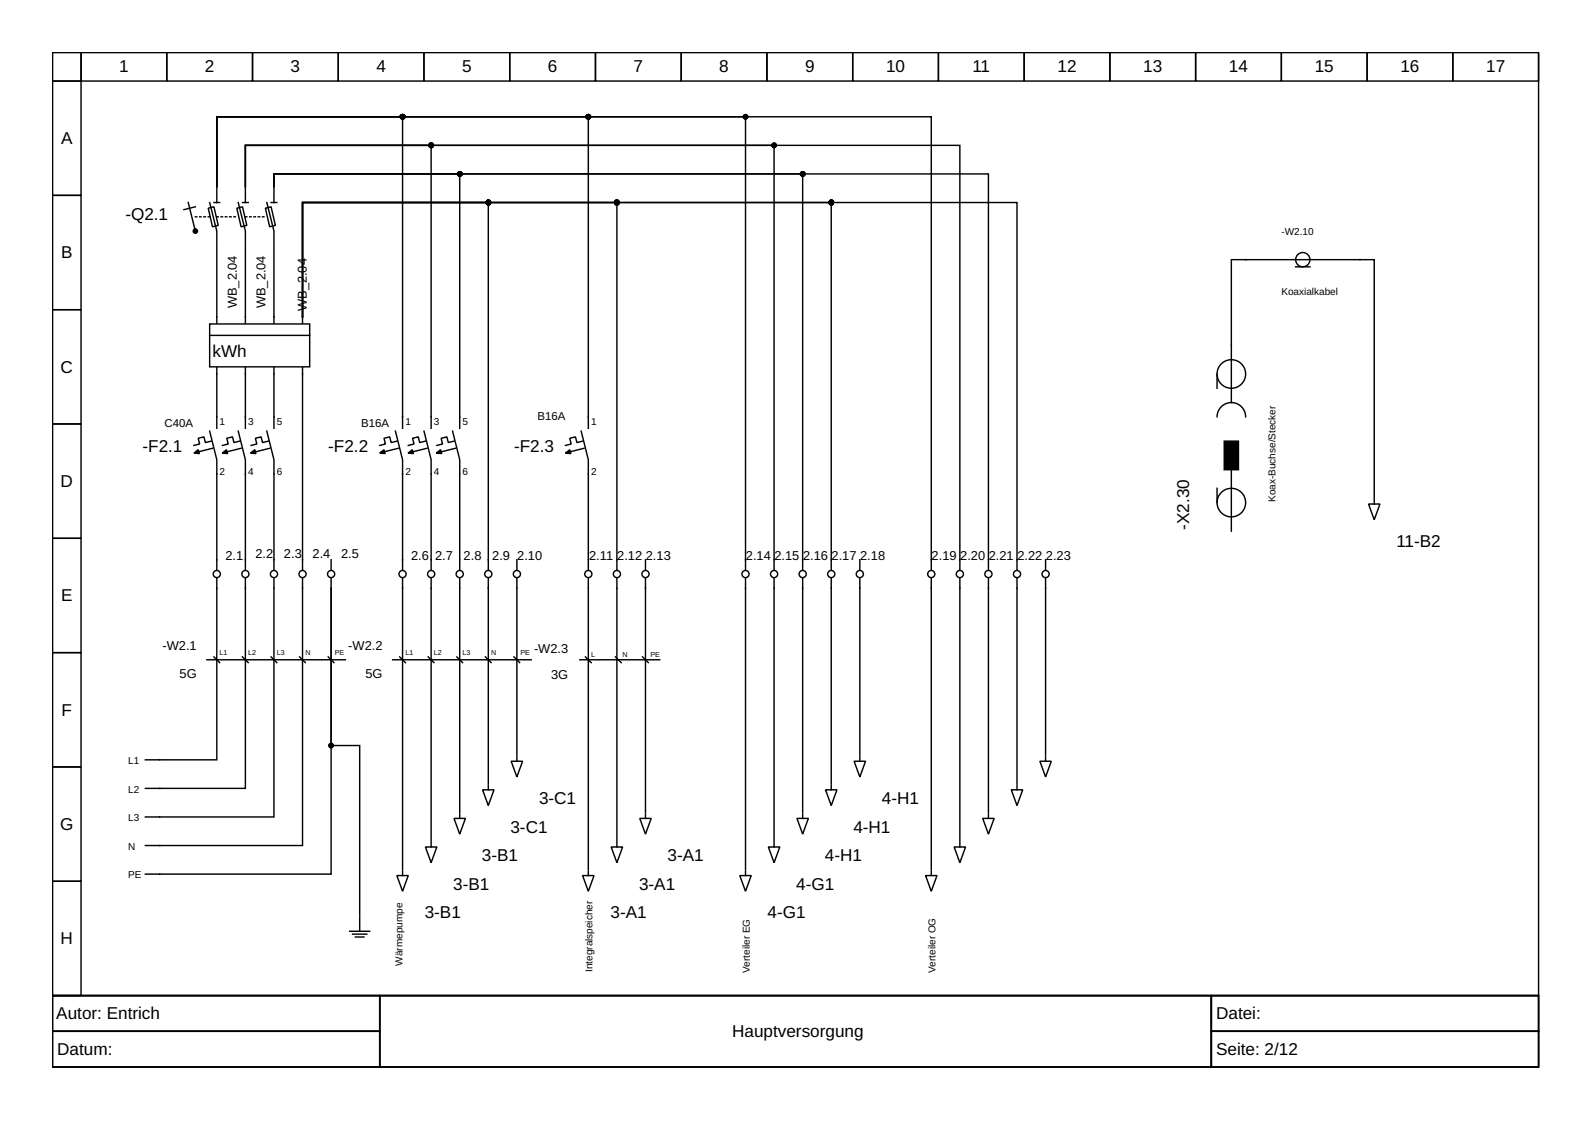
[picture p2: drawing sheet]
<svg xmlns="http://www.w3.org/2000/svg" width="297mm" height="210mm" viewBox="0 0 297 210" stroke-linecap="round" stroke-linejoin="round" font-family="sans-serif">
<g fill="none" stroke="#000" stroke-width=".27">
<path d="M9.8 9.8h277.3v176h-277.3zM9.8 9.8h5.3v5.3h-5.3zM9.8 15.1h5.3v21.4h-5.3zM15.1 9.8h16v5.3h-16zM31.1 9.8h16v5.3h-16zM47.1 9.8h16v5.3h-16zM63.1 9.8h16v5.3h-16zM79.1 9.8h16v5.3h-16zM95.1 9.8h16v5.3h-16zM111.1 9.8h16v5.3h-16zM127.1 9.8h16v5.3h-16zM143.1 9.8h16v5.3h-16z"/>
<path d="M159.1 9.8h16v5.3h-16zM175.1 9.8h16v5.3h-16zM191.1 9.8h16v5.3h-16zM207.1 9.8h16v5.3h-16zM223.1 9.8h16v5.3h-16zM239.1 9.8h16v5.3h-16zM255.1 9.8h16v5.3h-16zM271.1 9.8h16v5.3h-16zM9.8 36.5h5.3v21.3h-5.3zM35.1 37.8l1.4 5.3M36.5 38.6l-2.2 .5M38.9 38.9l1-.3 .8 3.5-1 .2z"/>
<path d="M39.1 37.8l1.4 5.3v2.7M39.9 37.8h1.1M40.5 35.1v2.7M44.2 38.9l1-.3 .8 3.5-1 .2zM44.4 37.8l1.4 5.3v2.7M45.2 37.8h1.1M45.8 35.1v2.7M49.5 38.9l1.1-.3 .8 3.5-1.1 .2zM49.8 37.8l1.3 5.3v2.7M50.6 37.8h1M51.1 35.1v2.7M9.8 57.8h5.3v21.3h-5.3z"/>
<path d="M40.5 59.1v10.7M45.8 59.1v10.7M51.1 59.1v10.7M56.4 59.1v10.7M232.4 48.4h21.3M241.7 49.8h2.7M9.8 79.1h5.3v21.3h-5.3zM40.5 77.8v2.1M45.8 77.8v2.1M51.1 77.8v2.1M75.1 77.8v2.1M80.4 77.8v2.1"/>
<path d="M85.8 77.8v2.1M109.8 77.8v2.1M227.1 77.8a2.67 2.67 0 0 1 2.6-2.7 2.67 2.67 0 0 1 2.7 2.7M227.1 69.8v2.6M229.7 64.4v10.7M39.1 80.4l1.4 5.4v2.6M39.4 82.3l-1.1 .3-.2-1.1-1.1 .3 .3 1-1.1 .3M39.7 83.6l-3.2 .8M44.4 80.4l1.4 5.4v2.6M44.7 82.3l-1.1 .3-.2-1.1-1.1 .3 .3 1-1.1 .3M45 83.6l-3.2 .8M49.8 80.4l1.3 5.4v2.6"/>
<path d="M50 82.3l-1 .3-.3-1.1-1.1 .3 .3 1-1.1 .3M50.3 83.6l-3.2 .8M73.8 80.4l1.3 5.4v2.6M74 82.3l-1 .3-.3-1.1-1.1 .3 .3 1-1.1 .3M74.3 83.6l-3.2 .8M79.1 80.4l1.3 5.4v2.6M79.4 82.3l-1.1 .3-.3-1.1-1 .3 .2 1-1 .3M79.6 83.6l-3.2 .8M84.4 80.4l1.4 5.4v2.6M84.7 82.3l-1.1 .3-.2-1.1-1.1 .3 .3 1-1.1 .3M85 83.6l-3.2 .8M108.4 80.4l1.4 5.4v2.6"/>
<path d="M108.7 82.3l-1.1 .3-.2-1.1-1.1 .3 .3 1-1.1 .3M109 83.6l-3.2 .8M227.1 91.1v2.7M229.7 87.6v11.5M255.3 94h2.2l-1.1 3zM256.4 93.2v.8M9.8 100.4h5.3v21.4h-5.3zM40.5 104.4v1.9M40.5 107.9v1.9M45.8 104.4v1.9M45.8 107.9v1.9M51.1 104.4v1.9"/>
<path d="M51.1 107.9v1.9M56.4 104.4v1.9M56.4 107.9v1.9M61.8 104.4v1.9M61.8 107.9v1.9M75.1 104.4v1.9M75.1 107.9v1.9M80.4 104.4v1.9M80.4 107.9v1.9M85.8 104.4v1.9M85.8 107.9v1.9M91.1 104.4v1.9"/>
<path d="M91.1 107.9v1.9M96.4 104.4v1.9M96.4 107.9v1.9M109.8 104.4v1.9M109.8 107.9v1.9M115.1 104.4v1.9M115.1 107.9v1.9M120.4 104.4v1.9M120.4 107.9v1.9M139.1 104.4v1.9M139.1 107.9v1.9M144.4 104.4v1.9"/>
<path d="M144.4 107.9v1.9M149.8 104.4v1.9M149.8 107.9v1.9M155.1 104.4v1.9M155.1 107.9v1.9M160.4 104.4v1.9M160.4 107.9v1.9M173.8 104.4v1.9M173.8 107.9v1.9M179.1 104.4v1.9M179.1 107.9v1.9M184.4 104.4v1.9"/>
<path d="M184.4 107.9v1.9M189.8 104.4v1.9M189.8 107.9v1.9M195.1 104.4v1.9M195.1 107.9v1.9M9.8 121.8h5.3v21.3h-5.3zM38.6 123.1h25.8M39.9 122.6l1.1 1M45.2 122.6l1.1 1M50.6 122.6l1 1M55.9 122.6l1.1 1M61.2 122.6l1.1 1"/>
<path d="M73.3 123.1h25.8M74.6 122.6l1 1M79.9 122.6l1.1 1M85.2 122.6l1.1 1M90.6 122.6l1 1M95.9 122.6l1.1 1M108.2 123.1h14.9M109.2 122.6l1.1 1M114.8 122.6l1.1 1M119.9 122.6l1.1 1M9.8 143.1h5.3v21.3h-5.3zM27.1 152.4h2.7"/>
<path d="M27.1 147.1h2.7M27.1 157.8h2.7M27.1 141.8h2.7M79.4 158h2.1l-1.1 3zM80.4 157.2v.8M84.7 152.7h2.1l-1 2.9zM85.8 151.9v.8M90 147.4h2.2l-1.1 2.9zM91.1 146.6v.8M95.4 142h2.1l-1.1 3zM96.4 141.2v.8M114 158h2.2l-1.1 3z"/>
<path d="M115.1 157.2v.8M119.4 152.7h2.1l-1.1 2.9zM120.4 151.9v.8M143.4 158h2.1l-1.1 3zM144.4 157.2v.8M148.7 152.7h2.1l-1 2.9zM149.8 151.9v.8M154 147.4h2.2l-1.1 2.9zM155.1 146.6v.8M159.4 142h2.1l-1.1 3zM160.4 141.2v.8M178 158h2.2l-1.1 3z"/>
<path d="M179.1 157.2v.8M183.4 152.7h2.1l-1.1 2.9zM184.4 151.9v.8M188.7 147.4h2.1l-1 2.9zM189.8 146.6v.8M194 142h2.2l-1.1 3zM195.1 141.2v.8M9.8 164.4h5.3v21.4h-5.3zM27.1 163.1h2.7M65.2 173.8h3.8M65.8 174.3h2.6M66.3 174.8h1.6"/>
<path d="M67.1 171.1v2.7M74 163.4h2.2l-1.1 2.9zM75.1 162.6v.8M108.7 163.4h2.1l-1 2.9zM109.8 162.6v.8M138 163.4h2.2l-1.1 2.9zM139.1 162.6v.8M172.7 163.4h2.1l-1 2.9zM173.8 162.6v.8M9.8 185.8h277.3v13.3h-277.3zM9.8 185.8h61v6.6h-61zM9.8 192.4h61v6.7h-61z"/>
<path d="M70.8 185.8h155.2v13.3h-155.2zM226 185.8h61.1v6.6h-61.1zM226 192.4h61.1v6.7h-61.1z"/>
<circle cx="243.1" cy="48.4" r="1.33"/>
<circle cx="229.7" cy="69.8" r="2.67"/>
<circle cx="229.7" cy="93.8" r="2.67"/>
<circle cx="40.5" cy="107.1" r=".67"/>
<circle cx="45.8" cy="107.1" r=".67"/>
<circle cx="51.1" cy="107.1" r=".67"/>
<circle cx="56.4" cy="107.1" r=".67"/>
<circle cx="61.8" cy="107.1" r=".67"/>
<circle cx="75.1" cy="107.1" r=".67"/>
<circle cx="80.4" cy="107.1" r=".67"/>
<circle cx="85.8" cy="107.1" r=".67"/>
<circle cx="91.1" cy="107.1" r=".67"/>
<circle cx="96.4" cy="107.1" r=".67"/>
<circle cx="109.8" cy="107.1" r=".67"/>
<circle cx="115.1" cy="107.1" r=".67"/>
<circle cx="120.4" cy="107.1" r=".67"/>
<circle cx="139.1" cy="107.1" r=".67"/>
<circle cx="144.4" cy="107.1" r=".67"/>
<circle cx="149.8" cy="107.1" r=".67"/>
<circle cx="155.1" cy="107.1" r=".67"/>
<circle cx="160.4" cy="107.1" r=".67"/>
<circle cx="173.8" cy="107.1" r=".67"/>
<circle cx="179.1" cy="107.1" r=".67"/>
<circle cx="184.4" cy="107.1" r=".67"/>
<circle cx="189.8" cy="107.1" r=".67"/>
<circle cx="195.1" cy="107.1" r=".67"/>
</g>
<g fill="#000" stroke="#000" stroke-width=".27">
<path d="M36.2 84.5l.8-.6 .2 .7zM41.5 84.5l.8-.6 .2 .7zM46.7 84.5l.8-.6 .3 .7zM70.8 84.5l.8-.6 .3 .7zM76.1 84.5l.8-.6 .2 .7zM81.4 84.5l.8-.6 .2 .7zM105.5 84.5l.8-.6 .2 .7z"/>
<path d="M228.4 82.3h2.7v5.3h-2.7z" fill-rule="evenodd"/>
<circle cx="36.5" cy="43.1" r=".4"/>
</g>
<path d="M36.5 40.5h2.6M40.5 40.5h3.9M45.8 40.5h4" fill="none" stroke="#000" stroke-width=".27" stroke-dasharray=".3 .5"/>
<path d="M39.1 60.4h18.7v8h-18.7z" fill-rule="evenodd" fill="#fff" stroke="#000" stroke-width=".27"/>
<g fill="none" stroke="#000" stroke-width=".27">
<path d="M40.5 34.9v-13.1h69.3v56M40.5 34.9v-13.1h34.6v56M40.5 34.9v-13.1h133.3v82.6M40.5 34.9v-13.1h98.6v82.6M45.8 34.9v-7.8h34.6v50.7M45.8 34.9v-7.8h133.3v77.3M45.8 34.9v-7.8h98.6v77.3M51.1 34.9v-2.4h98.7v71.9M51.1 34.9v-2.4h133.3v71.9M51.1 34.9v-2.4h34.7v45.3M40.5 46v13.1M45.8 46v13.1"/>
<path d="M51.1 46v13.1M56.4 59.1v-21.3h133.4v66.6M56.4 59.1v-21.3h58.7v66.6M56.4 59.1v-21.3h98.7v66.6M56.4 59.1v-21.3h34.7v66.6M232.4 48.4h-2.7v16M253.7 48.4h2.7v44.6M39.1 62.6h18.7M40.5 69.8v8M45.8 69.8v8M51.1 69.8v8M56.4 69.8v34.6"/>
<path d="M40.5 88.4v16M45.8 88.4v16M51.1 88.4v16M75.1 88.4v16M80.4 88.4v16M85.8 88.4v16M109.8 88.4v16M40.5 109.8v32h-10.7M45.8 109.8v37.3h-16M51.1 109.8v42.6h-21.3M56.4 109.8v48h-26.6M75.1 109.8v52.5"/>
<path d="M80.4 109.8v47.2M85.8 109.8v41.8M91.1 109.8v36.5M96.4 109.8v31.2M109.8 109.8v52.5M115.1 109.8v47.2M120.4 109.8v41.8M139.1 109.8v52.5M144.4 109.8v47.2M149.8 109.8v41.8M155.1 109.8v36.5M160.4 109.8v31.2"/>
<path d="M173.8 109.8v52.5M179.1 109.8v47.2M184.4 109.8v41.8M189.8 109.8v36.5M195.1 109.8v31.2M29.8 163.1h32v-53.3v29.3h5.3v31.7"/>
</g>
<g fill="#000" stroke="#000" stroke-width=".27">
<circle cx="75.1" cy="21.8" r=".4"/>
<circle cx="80.4" cy="27.1" r=".4"/>
<circle cx="85.8" cy="32.5" r=".4"/>
<circle cx="91.1" cy="37.8" r=".4"/>
<circle cx="109.8" cy="21.8" r=".4"/>
<circle cx="115.1" cy="37.8" r=".4"/>
<circle cx="139.1" cy="21.8" r=".4"/>
<circle cx="144.4" cy="27.1" r=".4"/>
<circle cx="149.8" cy="32.5" r=".4"/>
<circle cx="155.1" cy="37.8" r=".4"/>
<circle cx="61.8" cy="139.1" r=".4"/>
</g>
<g font-size="3.2">
<text x="22.2" y="13.5">1</text>
<text x="38.2" y="13.5">2</text>
<text x="54.2" y="13.5">3</text>
<text x="70.2" y="13.5">4</text>
<text x="86.2" y="13.5">5</text>
<text x="102.2" y="13.5">6</text>
<text x="118.2" y="13.5">7</text>
<text x="134.2" y="13.5">8</text>
<text x="150.2" y="13.5">9</text>
<text x="165.3" y="13.5">10</text>
<text x="181.4" y="13.5">11</text>
<text x="197.3" y="13.5">12</text>
<text x="213.3" y="13.5">13</text>
<text x="229.3" y="13.5">14</text>
<text x="245.3" y="13.5">15</text>
<text x="261.3" y="13.5">16</text>
<text x="277.3" y="13.5">17</text>
<text x="11.4" y="26.9">A</text>
<text x="23.4" y="41.1">-Q2.1</text>
<text x="11.4" y="48.2">B</text>
<text x="11.3" y="69.5">C</text>
<text x="39.7" y="66.7">k</text>
<text x="41.3" y="66.7">Wh</text>
<text x="26.6" y="84.3">-F2.1</text>
<text x="61.3" y="84.3">-F2.2</text>
<text x="95.9" y="84.3">-F2.3</text>
<text x="11.3" y="90.8">D</text>
<text x="221.9" y="98.8" transform="rotate(-90 221.9 98.8)">-X2.30</text>
<text x="260.5" y="102">11-B2</text>
<text x="11.4" y="112.2">E</text>
<text x="11.5" y="133.5">F</text>
<text x="11.2" y="154.8">G</text>
<text x="95.2" y="155.4">3-C1</text>
<text x="100.6" y="150">3-C1</text>
<text x="159.2" y="155.4">4-H1</text>
<text x="164.6" y="150">4-H1</text>
<text x="89.9" y="160.7">3-B1</text>
<text x="124.6" y="160.7">3-A1</text>
<text x="153.9" y="160.7">4-H1</text>
<text x="84.6" y="166">3-B1</text>
<text x="119.2" y="166">3-A1</text>
<text x="148.6" y="166">4-G1</text>
<text x="79.2" y="171.4">3-B1</text>
<text x="113.9" y="171.4">3-A1</text>
<text x="143.2" y="171.4">4-G1</text>
<text x="11.3" y="176.2">H</text>
<text x="10.5" y="190.2">Autor: Entrich</text>
<text x="226.9" y="190.2">Datei:</text>
<text x="10.7" y="196.8">Datum:</text>
<text x="136.6" y="193.5">Hauptversorgung</text>
<text x="226.9" y="196.8">Seite: 2/12</text>
</g>
<g font-size="2.4">
<text x="44.2" y="57.5" transform="rotate(-90 44.2 57.5)">WB_2.04</text>
<text x="49.5" y="57.5" transform="rotate(-90 49.5 57.5)">WB_2.04</text>
<text x="57.2" y="58" transform="rotate(-90 57.2 58)">WB_2.04</text>
<text x="42.1" y="104.4">2.1</text>
<text x="47.6" y="104.2">2.2</text>
<text x="53" y="104.2">2.3</text>
<text x="58.3" y="104.2">2.4</text>
<text x="63.6" y="104.2">2.5</text>
<text x="76.7" y="104.4">2.6</text>
<text x="81.2" y="104.4">2.7</text>
<text x="86.5" y="104.4">2.8</text>
<text x="91.8" y="104.4">2.9</text>
<text x="96.5" y="104.4">2.10</text>
<text x="109.9" y="104.4">2.11</text>
<text x="115.2" y="104.4">2.12</text>
<text x="120.5" y="104.4">2.13</text>
<text x="139.2" y="104.4">2.14</text>
<text x="144.5" y="104.4">2.15</text>
<text x="149.8" y="104.4">2.16</text>
<text x="155.2" y="104.4">2.17</text>
<text x="160.5" y="104.4">2.18</text>
<text x="173.8" y="104.4">2.19</text>
<text x="179.2" y="104.4">2.20</text>
<text x="184.5" y="104.4">2.21</text>
<text x="189.8" y="104.4">2.22</text>
<text x="195.2" y="104.4">2.23</text>
<text x="30.3" y="121.2">-W2.1</text>
<text x="65" y="121.2">-W2.2</text>
<text x="99.6" y="121.9">-W2.3</text>
<text x="33.5" y="126.6">5G</text>
<text x="68.2" y="126.6">5G</text>
<text x="102.8" y="126.7">3G</text>
</g>
<g font-size="2.1">
<text x="30.7" y="79.6">C40A</text>
<text x="67.4" y="79.6">B16A</text>
<text x="100.3" y="78.3">B16A</text>
</g>
<g font-size="1.9">
<text x="239.1" y="43.9">-W2.10</text>
<text x="239.1" y="55.1">Koaxialkabel</text>
<text x="41" y="79.4">1</text>
<text x="46.3" y="79.4">3</text>
<text x="51.6" y="79.4">5</text>
<text x="75.6" y="79.4">1</text>
<text x="81" y="79.4">3</text>
<text x="86.3" y="79.4">5</text>
<text x="110.3" y="79.4">1</text>
<text x="41" y="88.7">2</text>
<text x="46.3" y="88.7">4</text>
<text x="51.6" y="88.7">6</text>
<text x="75.6" y="88.7">2</text>
<text x="81" y="88.7">4</text>
<text x="86.3" y="88.7">6</text>
<text x="110.3" y="88.7">2</text>
<text x="238" y="93.6" transform="rotate(-90 238 93.6)">Koax-Buchse/Stecker</text>
<text x="23.9" y="142.6">L1</text>
<text x="23.9" y="147.9">L2</text>
<text x="23.9" y="153.2">L3</text>
<text x="23.9" y="158.6">N</text>
<text x="23.9" y="163.9">PE</text>
<text x="75.1" y="180.2" transform="rotate(-90 75.1 180.2)">Wärmepumpe</text>
<text x="110.6" y="181.4" transform="rotate(-90 110.6 181.4)">Integralspeicher</text>
<text x="139.9" y="181.5" transform="rotate(-90 139.9 181.5)">Verteiler EG</text>
<text x="174.6" y="181.5" transform="rotate(-90 174.6 181.5)">Verteiler OG</text>
</g>
<g font-size="1.3">
<text x="41" y="122.3">L1</text>
<text x="46.3" y="122.3">L2</text>
<text x="51.6" y="122.3">L3</text>
<text x="57" y="122.3">N</text>
<text x="62.4" y="122.3">PE</text>
<text x="75.6" y="122.3">L1</text>
<text x="81" y="122.3">L2</text>
<text x="86.3" y="122.3">L3</text>
<text x="91.6" y="122.3">N</text>
<text x="97.1" y="122.3">PE</text>
<text x="110.3" y="122.6">L</text>
<text x="116.2" y="122.6">N</text>
<text x="121.4" y="122.6">PE</text>
</g>
</svg>
